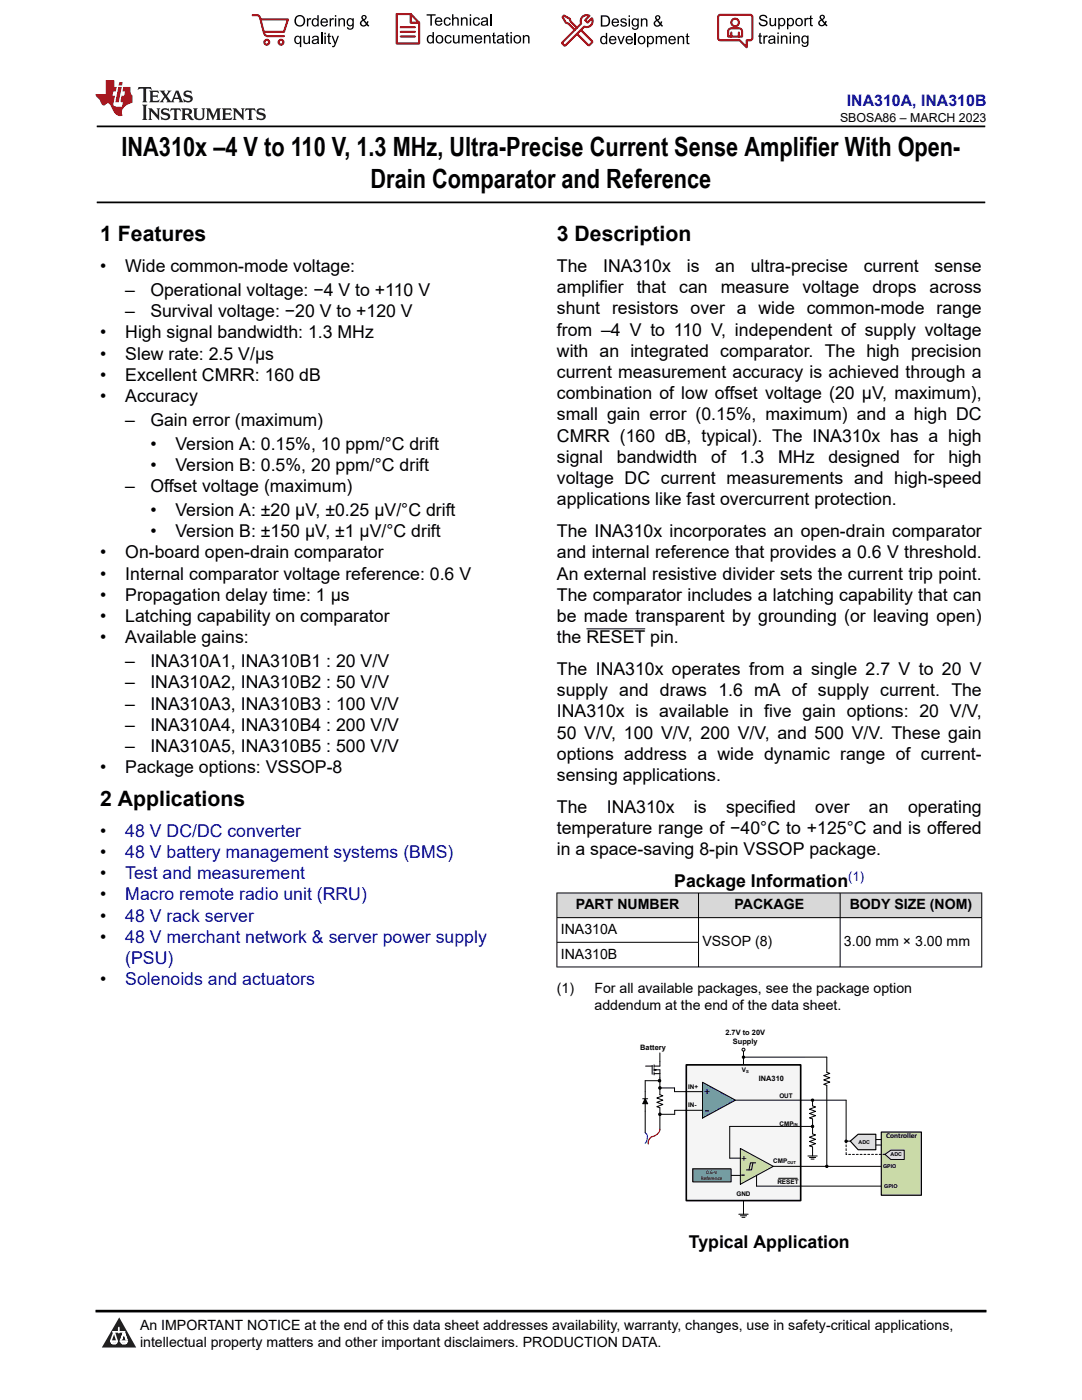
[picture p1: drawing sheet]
<svg xmlns="http://www.w3.org/2000/svg" width="216mm" height="279mm" viewBox="0 0 216 279" stroke-linecap="round" stroke-linejoin="round" font-family="sans-serif">
<path d="M19.3 25.2h177.3M19.3 40.4h177.3" fill="none" stroke="#000" stroke-width=".35"/>
<path d="M117 125.5h11.8" fill="none" stroke="#000" stroke-width=".2"/>
<g fill="#d8d8d8">
<path d="M111.1 178.2h84.8v4.9h-84.8z" fill-rule="evenodd"/>
<path d="M111.2 178.3h28.1v4.8h-28.1z" fill-rule="evenodd"/>
<path d="M139.4 178.3h28.2v4.8h-28.2z" fill-rule="evenodd"/>
<path d="M167.7 178.3h28.1v4.8h-28.1z" fill-rule="evenodd"/>
</g>
<path d="M111.1 178.2h84.9M111.1 178.2v14.8M139.4 178.2v14.8M167.6 178.2v14.8M195.9 178.2v14.8M111.1 183.1h84.9M111.1 188.1h28.3M196 193h-84.9" fill="none" stroke="#000" stroke-width=".2"/>
<path d="M136.9 212.5h22.9v27.1h-22.9z" fill-rule="evenodd" fill="#f5f5f5"/>
<path d="M136.9 212.5h22.9v27.1h-22.9z" fill="none" stroke="#000" stroke-width=".33"/>
<path d="M136.8 217.9h3.4M146.8 219.6h13M162.1 219.6v1.1" fill="none" stroke="#000" stroke-width=".2"/>
<path d="M140.2 216l6.6 3.6-6.6 3.5z" fill="#00bacc"/>
<path d="M140.2 216l6.6 3.6-6.6 3.5zM136.8 221.6h3.4" fill="none" stroke="#000" stroke-width=".2"/>
<path d="M147.7 229.2l6.6 3.6-6.6 3.5z" fill="#cadaa8"/>
<g fill="none" stroke="#000" stroke-width=".2">
<path d="M134.6 217.9h2.2M148.4 209.8v2.7M162 219.4h.3v.3h-.3zM165 211h-16.6M134.6 221.6h2.2M145.9 234.6h1.8M147.7 229.2l6.6 3.6-6.6 3.5zM148.4 239.6v2.7M150.2 232.1l-.2 1.4h-1M150.8 232.1h-1.1l-.2 1.4M154.3 232.8h5.4M159.8 224.8h-14.2v6.3h2.1"/>
<path d="M162 224.6h.3v.4h-.3zM162.1 220.7l.6 .2-1.2 .5 1.2 .4-1.2 .4 1.2 .5-1.2 .4 .6 .2v3l.6 .2-1.2 .4 1.2 .5-1.2 .4 1.2 .4-1.2 .5 .6 .2M147.4 242.3h1.9M147.7 242.6h1.3M148.1 242.9h.6"/>
<circle cx="148.4" cy="209.5" r=".3"/>
</g>
<g fill="#000">
<path d="M162 219.4h.3v.3h-.3z" fill-rule="evenodd"/>
<path d="M162 224.6h.3v.4h-.3z" fill-rule="evenodd"/>
</g>
<path d="M138.2 233.3h7.7v2.6h-7.7z" fill-rule="evenodd" fill="#64c191"/>
<path d="M148.2 210.8h.3v.4h-.3zM159.8 219.6h9M165 211v3l.6 .2-1.2 .5 1.2 .4-1.2 .4 1.2 .5-1.2 .4 .6 .2v16.2M138.2 233.3h7.7v2.6h-7.7zM151 234.6v2.1h29.1M159.7 232.8h20.4M159.8 224.8h2.3M161.2 230.7h1.9M161.5 231h1.3M161.8 231.3h.6M162.1 228.9v1.8M164.8 232.6h.3v.3h-.3z" fill="none" stroke="#000" stroke-width=".2"/>
<g fill="#000">
<path d="M148.2 210.8h.3v.4h-.3z" fill-rule="evenodd"/>
<path d="M164.8 232.6h.3v.3h-.3z" fill-rule="evenodd"/>
</g>
<path d="M175.8 225.9h8.1v12.6h-8.1z" fill-rule="evenodd" fill="#cadaa8"/>
<path d="M175.8 225.9h8.1v12.6h-8.1z" fill="none" stroke="#000" stroke-width=".23"/>
<path d="M168.8 230.4v-2.6M176.6 230.4h-7.8" fill="none" stroke="#000" stroke-width=".2" stroke-dasharray=".4 .4"/>
<path d="M168.7 227.6h.3v.3h-.3zM173.5 227.4h2.3M173.5 228.5h2.3" fill="none" stroke="#000" stroke-width=".2"/>
<path d="M168.7 227.6h.3v.3h-.3z" fill-rule="evenodd" fill="#000"/>
<path d="M176.6 230.4l1.2-.8h2.6v1.8h-2.6z" fill-rule="evenodd" fill="#e0e0e0"/>
<path d="M176.6 230.4l1.2-.8h2.6v1.8h-2.6z" fill="none" stroke="#000" stroke-width=".2"/>
<path d="M169.7 227.7l1.5-1.3h3.6v3.1h-3.6z" fill-rule="evenodd" fill="#e0e0e0"/>
<path d="M169.7 227.7l1.5-1.3h3.6v3.1h-3.6z" fill="none" stroke="#000" stroke-width=".23"/>
<path d="M170.8 227.3h3.4v1.1h-3.4z" fill-rule="evenodd" fill="#e0e0e0"/>
<g fill="none" stroke="#000" stroke-width=".2">
<path d="M128.2 219.3h1M128.7 219.3l.5 1h-1zM128.8 212.8h1.3M130.1 212.6v1.8M130.5 213.5h1.2v5l.6 .2-1.2 .4 1.2 .5-1.2 .4 1.2 .4-1.2 .5 .6 .2v4.3M130.5 212.5v.5M130.5 213.3v.5M130.5 214v.5M130.5 214.3h1.2M130.6 213.5l.3-.1v.2zM131.6 215.7h-2.9v10.3M131.7 217.1h2.9v.8"/>
<path d="M131.7 210.1v2.7h-1.2M168.8 219.6v8.1h.9M134.6 221.6v.8h-2.9M155.4 235.2h3.7"/>
</g>
<g fill="#000">
<path d="M130.6 213.5l.3-.1v.2zM128.7 219.3l.5 1h-1z"/>
<path d="M131.4 215.5h.4v.3h-.4z" fill-rule="evenodd"/>
<path d="M131.5 217h.4v.3h-.4z" fill-rule="evenodd"/>
<path d="M131.5 222.2h.3v.3h-.3z" fill-rule="evenodd"/>
</g>
<path d="M131.4 215.5h.4v.3h-.4zM131.5 217h.4v.3h-.4zM131.5 222.2h.3v.3h-.3z" fill="none" stroke="#000" stroke-width=".23"/>
<path d="M128.7 226a1.41 1.41 0 0 1 0 2.2" fill="none" stroke="#0d2ee8" stroke-width=".23"/>
<path d="M131.7 225.4a2.11 2.11 0 0 1-1.7 1.5 1.4 1.4 0 0 0-.6 1.4" fill="none" stroke="#f00" stroke-width=".24"/>
<path d="M0 0h215.9v23.8h-215.9z" fill-rule="evenodd" fill="#fff"/>
<path d="M27.7 17.4l-.2 .6 .5-.3h.6v.1v2.2l-.2 .4h1l-.2-.4v-2.2v-.1h.5l.5 .3-.1-.6zM29.8 18.1l.2 .4v1.5l-.2 .4h1.9l.1-.6a1.08 1.08 0 0 1-1.3 .2v-.7h.6l.4 .2v-.6l-.4 .2h-.6v-.6l.2-.1a1 1 0 0 1 1 .2l-.1-.5zM31.8 18.1l1 1.1-1 1.2h.9l-.2-.2 .4-.7 .5 .7-.2 .2h1.6l-.2-.2 .1-.4h1l.1 .4-.1 .2h.9l-.2-.3-.8-2h-.5l-1 2.2-.8-1.1 .9-1.1h-.8l.2 .2-.5 .7-.3-.7 .1-.2zM35.2 18.5l.4 1h-.8zM36.8 18.2a.65 .65 0 0 0-.2 .7 .65 .65 0 0 0 .6 .5l.7 .2 .1 .2a.79 .79 0 0 1-.7 .4 .79 .79 0 0 1-.7-.5l.1 .7 .2-.1a.93 .93 0 0 0 1.1 .1 .93 .93 0 0 0 .4-1 1.46 1.46 0 0 0-1.2-.6l-.1-.3a1.09 1.09 0 0 1 1.2 .2l-.2-.6-.1 .1-.6-.2zM28.4 20.9l.2 .4v2.3l-.2 .3h1l-.2-.3v-2.3l.2-.4zM29.6 21.6l.2 .4v1.6l-.2 .3h.8l-.3-.3v-1.4l1.7 1.8v-2l.2-.4h-.8l.2 .2 .1 1.1-1.2-1.3zM32.3 21.8a.65 .65 0 0 0-.2 .7 .65 .65 0 0 0 .7 .4l.6 .2 .1 .2a.79 .79 0 0 1-.7 .4 .79 .79 0 0 1-.7-.5l.1 .7 .2-.1a.93 .93 0 0 0 1.1 .1 .93 .93 0 0 0 .4-.9 1.46 1.46 0 0 0-1.2-.6l-.1-.4a1.09 1.09 0 0 1 1.2 .2l-.2-.6-.1 .1-.6-.1zM34.1 21.6l-.1 .7a.63 .63 0 0 1 .7-.4l.1 1.7-.3 .3h1l-.2-.3v-1.7a.66 .66 0 0 1 .8 .4l-.1-.7zM36.2 21.6l.2 .4v1.6l-.2 .3h.9l-.2-.2v-.7h.5l.1 .2a.79 .79 0 0 0 1.2 .6l-1-.9a.61 .61 0 0 0 .6-.6 .61 .61 0 0 0-.5-.6zM36.9 21.9h.2a.47 .47 0 0 1 .5 .1 .47 .47 0 0 1 .1 .5l-.2 .2h-.6zM38.5 21.6l.2 .2a2.27 2.27 0 0 0 .4 2 1.04 1.04 0 0 0 1.7-.7v-1.3l.2-.2h-.8l.2 .4v1.1a.6 .6 0 0 1-.6 .6 .6 .6 0 0 1-.6-.6v-1.1l.3-.4zM41.1 21.6l.2 .4v1.6l-.2 .3h.7l-.2-.3v-1.5l.9 1.9 .8-1.9v1.5l-.2 .3h1l-.3-.3v-1.6l.3-.4h-.8l-.7 1.5-.7-1.5zM44.3 21.6l.2 .4v1.6l-.2 .3h1.9l.1-.5a1.09 1.09 0 0 1-1.3 .1v-.6h.6l.4 .1v-.6l-.4 .2h-.6v-.6l.2-.1a1.01 1.01 0 0 1 1 .3l-.1-.6zM46.4 21.6l.3 .4v1.6l-.3 .3h.8l-.2-.3v-1.4l1.6 1.8v-2l.2-.4h-.7l.2 .2v1.1l-1.2-1.3zM49 21.6l-.1 .7a.63 .63 0 0 1 .8-.4v1.7l-.3 .3h1l-.2-.3v-1.7a.66 .66 0 0 1 .8 .4l-.1-.7zM51.4 21.8a.65 .65 0 0 0-.2 .7 .65 .65 0 0 0 .6 .4l.6 .2 .2 .2a.79 .79 0 0 1-.8 .4 .79 .79 0 0 1-.6-.5l.1 .7 .2-.1a.93 .93 0 0 0 1 .1 .93 .93 0 0 0 .5-.9 1.46 1.46 0 0 0-1.3-.6l-.1-.4a1.09 1.09 0 0 1 1.3 .2l-.2-.6-.2 .1-.5-.1z" fill="#231f20"/>
<path d="M21.1 16v2.8h-2.1l.1 .3 .9 1a.95 .95 0 0 0 .9 .9 .59 .59 0 0 1 .6-.4 .59 .59 0 0 1 .5 .4l.4 .8a1.59 1.59 0 0 0 2.1 1.3 1.61 1.61 0 0 1 1-2.2l1-.4-.1-1.5a1.59 1.59 0 0 1-.4-1.6h-1.4l-.2 .9h.5l-.1 .8h-.5l-.2 1v.2l.4 .1-.2 .9h-.6a.73 .73 0 0 1-1.1-.7l.3-1.5h-.5l.2-.8h.5l.2-.9h-.5v-1.4zM23.6 17.4l-.6 3h.7l.6-3zM23.8 16.4l-.1 .7h.7l.1-.7z" fill="#ed1c24"/>
<g fill="#000">
<path d="M58.7 4.2a1.15 1.15 0 0 1 2.3 0 1.15 1.15 0 0 1-2.3 0zM59.3 3.5a.89 .89 0 0 0-.2 1.1 .89 .89 0 0 0 1.1 .4 .88 .88 0 0 0 .3-1.3 .88 .88 0 0 0-1.2-.2z" fill-rule="evenodd"/>
<path d="M58.9 7.3l.5-.2 .5 .3v-.3h.2v2.3h-.3v-.8a.74 .74 0 0 1-.9 0 .74 .74 0 0 1-.2-1zM59.1 7.5a.57 .57 0 0 0-.1 .7 .57 .57 0 0 0 .7 .2 .57 .57 0 0 0 .2-.7 .57 .57 0 0 0-.8-.2z" fill-rule="evenodd"/>
<path d="M61.2 3.6h.3v.3l.2-.2 .3-.1 .1 .1-.1 .3a.36 .36 0 0 0-.4 0 .36 .36 0 0 0-.1 .4v.9h-.3z" fill-rule="evenodd"/>
<path d="M60.5 7.1h.3v.9a.41 .41 0 0 0 .4 .6 .41 .41 0 0 0 .4-.6v-.9h.3v1.7h-.3v-.3a.58 .58 0 0 1-.7 .3 .58 .58 0 0 1-.4-.6z" fill-rule="evenodd"/>
<path d="M62.4 3.8l.5-.2 .4 .2v-.8h.3v2.3h-.3v-.2a.75 .75 0 0 1-1-.1 .75 .75 0 0 1 0-1zM62.6 4a.57 .57 0 0 0-.1 .7 .57 .57 0 0 0 .7 .2 .57 .57 0 0 0 .1-.7 .57 .57 0 0 0-.7-.2z" fill-rule="evenodd"/>
<path d="M62.4 7.3a.74 .74 0 0 1 .9-.1 .74 .74 0 0 1 .3 .9l.1 .7h-.3v-.2a.57 .57 0 0 1-.9 .2 .57 .57 0 0 1-.1-.8l.9-.3a.41 .41 0 0 0-.3-.4 .41 .41 0 0 0-.5 .4l-.3-.1zM62.6 8.2a.35 .35 0 0 0 .1 .5 .35 .35 0 0 0 .5-.3l.1-.4z" fill-rule="evenodd"/>
<path d="M64.7 6.5h.3v.3h-.3zM64.7 7.1h.3v1.7h-.3z" fill-rule="evenodd"/>
<path d="M64.2 3.8a.76 .76 0 0 1 .9-.1 .76 .76 0 0 1 .3 .8h-1.2a.47 .47 0 0 0 .4 .6 .47 .47 0 0 0 .5-.4l.3 .1a.82 .82 0 0 1-1.2 .3 .82 .82 0 0 1 0-1.3zM64.4 4l-.2 .3h.9l-.2-.4z" fill-rule="evenodd"/>
<path d="M65.8 3.6h.2v.3l.2-.2 .3-.1 .2 .1-.1 .3a.36 .36 0 0 0-.5 0 .36 .36 0 0 0 0 .4v.9h-.3z" fill-rule="evenodd"/>
<path d="M65.5 6.7l.3-.1v.5h.2v.3h-.2v.9v.2h.2l.1 .3a.41 .41 0 0 1-.5-.1 .41 .41 0 0 1-.1-.4v-.9h-.2v-.3h.2z" fill-rule="evenodd"/>
<path d="M66.1 7.1h.3l.5 1.4 .5-1.4h.2l-.6 1.7a.57 .57 0 0 1-.7 .6v-.3a.37 .37 0 0 0 .5-.3z" fill-rule="evenodd"/>
<path d="M66.8 3h.3v.3h-.3zM66.8 3.6h.3v1.7h-.3z" fill-rule="evenodd"/>
<path d="M67.5 3.6h.3v.3a.58 .58 0 0 1 .7-.3 .58 .58 0 0 1 .3 .7v1h-.2v-1a.4 .4 0 0 0-.5-.5 .4 .4 0 0 0-.3 .6v.9h-.3z" fill-rule="evenodd"/>
<path d="M69.3 3.8l.6-.2 .4 .2v-.2h.3v1.5a.71 .71 0 0 1-.5 .8 .71 .71 0 0 1-.9-.5h.3a.46 .46 0 0 0 .6 .3 .46 .46 0 0 0 .2-.6 .78 .78 0 0 1-1.1-.2 .78 .78 0 0 1 .1-1.1zM69.6 4a.53 .53 0 0 0-.1 .8 .53 .53 0 0 0 .8 0 .54 .54 0 0 0 0-.7 .54 .54 0 0 0-.7-.1z" fill-rule="evenodd"/>
<path d="M72.2 3.1a.53 .53 0 0 1 .9 .1 .53 .53 0 0 1-.4 .8l.5 .5 .1-.3 .2 .1-.2 .5 .4 .3-.2 .2-.3-.3a.71 .71 0 0 1-1.2 .1 .71 .71 0 0 1 .3-1.1l-.2-.5zM72.3 3.5a.3 .3 0 0 0 .6 0 .3 .3 0 0 0-.6 0zM72.3 4.3a.45 .45 0 0 0 0 .7 .45 .45 0 0 0 .7-.2l-.5-.6z" fill-rule="evenodd"/>
<path d="M85.1 2.8h1.8v.3h-.7v2h-.3v-2h-.8z" fill-rule="evenodd"/>
<path d="M85.3 7.2l.6-.2 .4 .2v-.8h.3v2.3h-.3v-.2a.76 .76 0 0 1-1-.1 .76 .76 0 0 1-.1-1zM85.6 7.4a.58 .58 0 0 0-.1 .7 .58 .58 0 0 0 .7 .2 .58 .58 0 0 0 .1-.7 .58 .58 0 0 0-.7-.2z" fill-rule="evenodd"/>
<path d="M87.2 7.2a.81 .81 0 0 1 1.1 .1 .81 .81 0 0 1-.1 1.2 .81 .81 0 0 1-1.2-.2v-.7zM87.3 7.4a.57 .57 0 0 0 0 .8 .57 .57 0 0 0 .8 0 .57 .57 0 0 0 0-.7 .57 .57 0 0 0-.8-.1z" fill-rule="evenodd"/>
<path d="M87 3.7a.77 .77 0 0 1 .9-.2 .77 .77 0 0 1 .4 .9h-1.3a.48 .48 0 0 0 .4 .5 .48 .48 0 0 0 .6-.3h.3a.83 .83 0 0 1-1.3 .4 .83 .83 0 0 1 0-1.3zM87.2 3.8l-.1 .3h.9l-.3-.4z" fill-rule="evenodd"/>
<path d="M88.7 3.7a.7 .7 0 0 1 1.2 .3h-.2a.45 .45 0 0 0-.6-.3 .45 .45 0 0 0-.3 .6 .45 .45 0 0 0 .3 .6 .45 .45 0 0 0 .6-.4l.3 .1a.76 .76 0 0 1-1.1 .5 .76 .76 0 0 1-.3-1.1z" fill-rule="evenodd"/>
<path d="M88.9 7.2a.7 .7 0 0 1 1.2 .3h-.3a.45 .45 0 0 0-.5-.3 .45 .45 0 0 0-.3 .6 .45 .45 0 0 0 .3 .6 .45 .45 0 0 0 .6-.3h.2a.76 .76 0 0 1-1 .5 .76 .76 0 0 1-.3-1.1z" fill-rule="evenodd"/>
<path d="M90.2 2.8h.3v.9a.59 .59 0 0 1 .7-.2 .59 .59 0 0 1 .3 .6v1h-.2v-1a.4 .4 0 0 0-.5-.4 .4 .4 0 0 0-.3 .5v.9h-.3z" fill-rule="evenodd"/>
<path d="M90.4 7h.3v.9a.41 .41 0 0 0 .4 .6 .41 .41 0 0 0 .3-.6v-.9h.3v1.7h-.2v-.3a.58 .58 0 0 1-.7 .3 .58 .58 0 0 1-.4-.7z" fill-rule="evenodd"/>
<path d="M92 3.5h.2v.2a.59 .59 0 0 1 .7-.3 .59 .59 0 0 1 .4 .7v1h-.3v-1a.41 .41 0 0 0-.4-.4 .41 .41 0 0 0-.4 .5v.9h-.2z" fill-rule="evenodd"/>
<path d="M92.1 7h.3v.3a.56 .56 0 0 1 1 0 .54 .54 0 0 1 .6-.3 .54 .54 0 0 1 .4 .5v1.2h-.3v-1.1a.34 .34 0 0 0-.3-.4 .34 .34 0 0 0-.4 .3v1.2h-.3v-1.1a.38 .38 0 0 0-.5-.3 .38 .38 0 0 0-.2 .5v.9h-.3z" fill-rule="evenodd"/>
<path d="M93.7 2.8h.3v.4h-.3zM93.7 3.5h.3v1.6h-.3z" fill-rule="evenodd"/>
<path d="M94.6 3.7a.7 .7 0 0 1 1.2 .3h-.3a.45 .45 0 0 0-.6-.3 .45 .45 0 0 0-.3 .6 .45 .45 0 0 0 .4 .6 .45 .45 0 0 0 .5-.4l.3 .1a.76 .76 0 0 1-1 .5 .76 .76 0 0 1-.4-1.1z" fill-rule="evenodd"/>
<path d="M94.9 7.2a.77 .77 0 0 1 .9-.1 .77 .77 0 0 1 .4 .8h-1.2a.48 .48 0 0 0 .3 .6 .48 .48 0 0 0 .6-.4l.3 .1a.83 .83 0 0 1-1.3 .3 .83 .83 0 0 1 0-1.3zM95.1 7.3l-.1 .4h.9l-.2-.4z" fill-rule="evenodd"/>
<path d="M96.6 7h.2v.3a.59 .59 0 0 1 .7-.3 .59 .59 0 0 1 .4 .7v1h-.3v-1a.41 .41 0 0 0-.4-.5 .41 .41 0 0 0-.4 .6v.9h-.2z" fill-rule="evenodd"/>
<path d="M96.1 3.7a.74 .74 0 0 1 1-.2 .74 .74 0 0 1 .3 .9v.7h-.2l-.1-.2a.59 .59 0 0 1-.8 .3 .59 .59 0 0 1-.2-.8l1-.3a.42 .42 0 0 0-.4-.5 .42 .42 0 0 0-.4 .4l-.3-.1zM96.3 4.5a.36 .36 0 0 0 .2 .5 .36 .36 0 0 0 .5-.2l.1-.5z" fill-rule="evenodd"/>
<path d="M98.4 6.6l.3-.2v.6h.2v.2h-.2v1v.2h.2l.1 .3a.41 .41 0 0 1-.5-.1 .41 .41 0 0 1-.1-.4v-1h-.2v-.2h.2z" fill-rule="evenodd"/>
<path d="M99.3 7.2a.74 .74 0 0 1 1-.2 .74 .74 0 0 1 .2 1l.1 .7h-.3v-.2a.59 .59 0 0 1-.8 .2 .59 .59 0 0 1-.3-.8l1.1-.3a.42 .42 0 0 0-.4-.4 .42 .42 0 0 0-.5 .3h-.2zM99.5 8a.36 .36 0 0 0 .2 .5 .36 .36 0 0 0 .4-.2l.2-.5z" fill-rule="evenodd"/>
<path d="M101 6.6l.3-.2v.6h.3v.2h-.3v1l.1 .2h.2v.3a.41 .41 0 0 1-.4-.1 .41 .41 0 0 1-.2-.4v-1h-.2v-.2h.2z" fill-rule="evenodd"/>
<path d="M101.9 6.4h.2v.3h-.2zM101.9 7h.2v1.7h-.2z" fill-rule="evenodd"/>
<path d="M102.7 7.2a.81 .81 0 0 1 1.1 .1 .81 .81 0 0 1-.1 1.2 .81 .81 0 0 1-1.2-.2v-.7zM102.9 7.4a.57 .57 0 0 0-.1 .8 .57 .57 0 0 0 .9 0 .57 .57 0 0 0-.1-.7 .57 .57 0 0 0-.7-.1z" fill-rule="evenodd"/>
<path d="M104.3 7h.3v.3a.59 .59 0 0 1 .7-.3 .59 .59 0 0 1 .4 .7v1h-.3v-1a.41 .41 0 0 0-.5-.5 .41 .41 0 0 0-.3 .6v.9h-.3z" fill-rule="evenodd"/>
<path d="M119.9 3.1h.8a1.12 1.12 0 0 1 1 1.1 1.12 1.12 0 0 1-1 1.1h-.8zM120.2 3.3v1.7h.5a.86 .86 0 0 0 .8-.8 .86 .86 0 0 0-.8-.9z" fill-rule="evenodd"/>
<path d="M119.9 7.4l.5-.3 .5 .3v-.8h.3v2.2h-.3v-.2a.75 .75 0 0 1-1 0 .75 .75 0 0 1-.1-1zM120.2 7.5a.57 .57 0 0 0-.2 .8 .57 .57 0 0 0 .8 .2 .57 .57 0 0 0 .1-.8 .57 .57 0 0 0-.7-.2z" fill-rule="evenodd"/>
<path d="M121.7 7.4a.76 .76 0 0 1 .9-.2 .76 .76 0 0 1 .4 .9h-1.2a.47 .47 0 0 0 .3 .5 .47 .47 0 0 0 .6-.3h.3a.82 .82 0 0 1-1.3 .4 .82 .82 0 0 1 0-1.3zM121.9 7.5l-.1 .3h.9l-.2-.4z" fill-rule="evenodd"/>
<path d="M122.2 3.9a.76 .76 0 0 1 .9-.2 .76 .76 0 0 1 .4 .9h-1.2a.47 .47 0 0 0 .4 .5 .47 .47 0 0 0 .5-.3h.3a.82 .82 0 0 1-1.2 .4 .82 .82 0 0 1-.1-1.3zM122.5 4l-.2 .3h.9l-.2-.4z" fill-rule="evenodd"/>
<path d="M123.9 3.8a.71 .71 0 0 1 1.1 .3h-.2a.32 .32 0 0 0-.4-.3 .32 .32 0 0 0-.3 .4h.1a.75 .75 0 0 1 .9 .8 .72 .72 0 0 1-.7 .3 .72 .72 0 0 1-.6-.5h.2a.36 .36 0 0 0 .4 .4 .36 .36 0 0 0 .3-.5 .8 .8 0 0 1-.9-.7z" fill-rule="evenodd"/>
<path d="M123.2 7.2h.3l.4 1.3 .5-1.3h.3l-.6 1.6h-.3z" fill-rule="evenodd"/>
<path d="M125.4 3.1h.3v.3h-.3zM125.4 3.7h.3v1.6h-.3z" fill-rule="evenodd"/>
<path d="M125 7.4a.76 .76 0 0 1 .9-.2 .76 .76 0 0 1 .4 .9h-1.2a.47 .47 0 0 0 .4 .5 .47 .47 0 0 0 .5-.3h.3a.82 .82 0 0 1-1.2 .4 .82 .82 0 0 1-.1-1.3zM125.3 7.5l-.2 .3h.9l-.2-.4z" fill-rule="evenodd"/>
<path d="M126.2 3.9l.5-.3 .5 .3v-.2h.3v1.4a.71 .71 0 0 1-.6 .8 .71 .71 0 0 1-.8-.5l.2 .1a.46 .46 0 0 0 .7 .2 .46 .46 0 0 0 .2-.6 .78 .78 0 0 1-1.1-.1 .78 .78 0 0 1 .1-1.1zM126.4 4a.53 .53 0 0 0 0 .8 .53 .53 0 0 0 .7 0 .54 .54 0 0 0 0-.7 .54 .54 0 0 0-.7-.1z" fill-rule="evenodd"/>
<path d="M127.5 7.3a.8 .8 0 0 1 1.1 .2 .8 .8 0 0 1-.1 1.1 .8 .8 0 0 1-1.2-.1v-.8zM127.7 7.5a.56 .56 0 0 0-.1 .9 .56 .56 0 0 0 .8-.1 .56 .56 0 0 0 0-.7 .56 .56 0 0 0-.7-.1z" fill-rule="evenodd"/>
<path d="M127.9 3.7h.2v.2a.58 .58 0 0 1 .7-.2 .58 .58 0 0 1 .4 .6v1h-.3v-1a.4 .4 0 0 0-.4-.4 .4 .4 0 0 0-.3 .5v.9h-.3z" fill-rule="evenodd"/>
<path d="M129.1 7.2h.2v.2a.72 .72 0 0 1 1-.1 .72 .72 0 0 1 .2 1 .64 .64 0 0 1-.5 .5 .64 .64 0 0 1-.6-.2v.8h-.3zM129.5 7.5a.56 .56 0 0 0-.1 .8 .56 .56 0 0 0 .7 .2 .56 .56 0 0 0 .1-.8 .56 .56 0 0 0-.7-.2z" fill-rule="evenodd"/>
<path d="M130.8 7.2h.3v.2a.55 .55 0 0 1 .9 0 .53 .53 0 0 1 .7-.3 .53 .53 0 0 1 .4 .6v1.1h-.3v-1a.34 .34 0 0 0-.3-.4 .34 .34 0 0 0-.4 .3v1.1h-.3v-1a.37 .37 0 0 0-.5-.4 .37 .37 0 0 0-.2 .6v.8h-.3z" fill-rule="evenodd"/>
<path d="M130.9 3.2a.53 .53 0 0 1 .8 .1 .53 .53 0 0 1-.3 .8l.4 .5 .1-.4 .3 .1-.2 .5 .3 .3-.2 .3-.3-.4a.71 .71 0 0 1-1.2 .1 .71 .71 0 0 1 .4-1.1l-.3-.5zM130.9 3.6a.3 .3 0 0 0 .6 0 .3 .3 0 0 0-.6 0zM130.9 4.3a.45 .45 0 0 0 0 .7 .45 .45 0 0 0 .7-.2l-.5-.6z" fill-rule="evenodd"/>
<path d="M133.6 7.4a.76 .76 0 0 1 .9-.2 .76 .76 0 0 1 .4 .9h-1.3a.47 .47 0 0 0 .4 .5 .47 .47 0 0 0 .6-.3h.3a.82 .82 0 0 1-1.3 .4 .82 .82 0 0 1 0-1.3zM133.8 7.5l-.1 .3h.9l-.3-.4z" fill-rule="evenodd"/>
<path d="M135.2 7.2h.3v.2a.58 .58 0 0 1 .7-.2 .58 .58 0 0 1 .3 .6v1h-.3v-1a.4 .4 0 0 0-.4-.4 .4 .4 0 0 0-.3 .5v.9h-.3z" fill-rule="evenodd"/>
<path d="M137 6.8l.3-.2v.6h.2v.2h-.2v1v.2h.2l.1 .2a.41 .41 0 0 1-.5 0 .41 .41 0 0 1-.1-.5v-.9h-.2v-.2h.2z" fill-rule="evenodd"/>
<path d="M151.7 3.1a.88 .88 0 0 1 1.4 .5h-.3a.49 .49 0 0 0-.5-.5 .49 .49 0 0 0-.4 .6v.1a1.06 1.06 0 0 1 1.3 1 .95 .95 0 0 1-1 .4 .95 .95 0 0 1-.8-.7h.3a.58 .58 0 0 0 .6 .5 .58 .58 0 0 0 .5-.6l-.2-.1a.95 .95 0 0 1-1.1-.9z" fill-rule="evenodd"/>
<path d="M151.5 6.7l.3-.2v.6h.3v.2h-.3v1v.2h.3v.2a.41 .41 0 0 1-.5 0 .41 .41 0 0 1-.1-.5v-.9h-.2v-.2h.2z" fill-rule="evenodd"/>
<path d="M152.3 7.1h.3v.2l.1-.2h.4h.1l-.1 .3a.36 .36 0 0 0-.4 0 .36 .36 0 0 0-.1 .5v.8h-.3z" fill-rule="evenodd"/>
<path d="M153.4 7.3a.74 .74 0 0 1 1-.2 .74 .74 0 0 1 .3 .9l.1 .7h-.3l-.1-.2a.57 .57 0 0 1-.8 .3 .57 .57 0 0 1-.1-.9l.9-.2a.41 .41 0 0 0-.4-.4 .41 .41 0 0 0-.4 .3h-.3zM153.7 8.1a.35 .35 0 0 0 .1 .5 .35 .35 0 0 0 .5-.2l.1-.5z" fill-rule="evenodd"/>
<path d="M153.5 3.6h.3v.9a.41 .41 0 0 0 .4 .5 .41 .41 0 0 0 .4-.5v-.9h.3v1.6h-.3v-.2a.58 .58 0 0 1-.7 .2 .58 .58 0 0 1-.4-.6z" fill-rule="evenodd"/>
<path d="M155.1 6.5h.3v.3h-.3zM155.1 7.1h.3v1.6h-.3z" fill-rule="evenodd"/>
<path d="M155.3 3.6h.2v.2a.72 .72 0 0 1 1-.1 .72 .72 0 0 1 .2 1 .64 .64 0 0 1-.5 .5 .64 .64 0 0 1-.6-.2v.8h-.3zM155.7 3.9a.56 .56 0 0 0-.2 .8 .56 .56 0 0 0 .8 .2 .56 .56 0 0 0 .1-.8 .56 .56 0 0 0-.7-.2z" fill-rule="evenodd"/>
<path d="M155.8 7.1h.3v.2a.58 .58 0 0 1 .7-.2 .58 .58 0 0 1 .3 .6v1h-.2v-1a.4 .4 0 0 0-.5-.4 .4 .4 0 0 0-.3 .5v.9h-.3z" fill-rule="evenodd"/>
<path d="M157 3.6h.3v.2a.72 .72 0 0 1 1-.1 .72 .72 0 0 1 .1 1 .64 .64 0 0 1-.4 .5 .64 .64 0 0 1-.7-.2v.8h-.3zM157.4 3.9a.56 .56 0 0 0-.1 .8 .56 .56 0 0 0 .7 .2 .56 .56 0 0 0 .2-.8 .56 .56 0 0 0-.8-.2z" fill-rule="evenodd"/>
<path d="M157.6 6.5h.2v.3h-.2zM157.6 7.1h.2v1.6h-.2z" fill-rule="evenodd"/>
<path d="M158.3 7.1h.2v.2a.58 .58 0 0 1 .7-.2 .58 .58 0 0 1 .4 .6v1h-.3v-1a.4 .4 0 0 0-.4-.4 .4 .4 0 0 0-.4 .5v.9h-.2z" fill-rule="evenodd"/>
<path d="M158.9 3.7a.8 .8 0 0 1 1.2 .2 .8 .8 0 0 1-.2 1.1 .8 .8 0 0 1-1.1-.1l-.1-.8zM159.1 3.9a.56 .56 0 0 0-.1 .9 .56 .56 0 0 0 .9 0 .56 .56 0 0 0-.1-.8 .56 .56 0 0 0-.7-.1z" fill-rule="evenodd"/>
<path d="M160.1 7.3l.5-.2 .5 .2v-.2h.2v1.4a.71 .71 0 0 1-.5 .9 .71 .71 0 0 1-.8-.5h.2a.46 .46 0 0 0 .6 .2 .46 .46 0 0 0 .2-.6 .78 .78 0 0 1-1-.1 .78 .78 0 0 1 .1-1.1zM160.3 7.4a.53 .53 0 0 0-.1 .8 .53 .53 0 0 0 .8 0 .54 .54 0 0 0 0-.7 .54 .54 0 0 0-.7-.1z" fill-rule="evenodd"/>
<path d="M160.5 3.6h.3v.2l.1-.2h.4h.1l-.1 .3a.36 .36 0 0 0-.4 0 .36 .36 0 0 0-.1 .5v.8h-.3z" fill-rule="evenodd"/>
<path d="M161.6 3.2l.3-.2v.6h.3v.2h-.3v1l.1 .2h.2v.2a.41 .41 0 0 1-.4 0 .41 .41 0 0 1-.2-.5v-.9h-.2v-.2h.2z" fill-rule="evenodd"/>
<path d="M163.7 3.1a.53 .53 0 0 1 .8 .1 .53 .53 0 0 1-.3 .8l.4 .5 .1-.3h.3l-.2 .5 .3 .3-.2 .3-.3-.3a.71 .71 0 0 1-1.2 .1 .71 .71 0 0 1 .4-1.2l-.3-.5zM163.8 3.5a.3 .3 0 0 0 .6 0 .3 .3 0 0 0-.6 0zM163.7 4.2a.45 .45 0 0 0 0 .8 .45 .45 0 0 0 .7-.3l-.5-.6z" fill-rule="evenodd"/>
</g>
<path d="M64.2 6.5v2.3M97.9 2.8v2.3M126.8 6.6v2.2" fill="none" stroke="#000" stroke-width=".28"/>
<g fill="none" stroke="#de0000" stroke-width=".42">
<path d="M50.4 3l1.1 .1a1.4 1.4 0 0 1 .6 1.2l.6 2.5a.95 .95 0 0 0 1.2 .4h2.8M52 3.9h5.5l-.8 2.4h-4M79.1 2.8h2.8v1.7h1.7v4.2h-4.5zM80 6.4h2.8M80 5.4h2.8M80 7.3h2.8M82 2.8l1.6 1.7M115.1 5.5l-1.2-1.2-.2-.5-1.2-.7-.3 .3 .7 1.1 .5 .2 1.3 1.3M115.9 6l2.2 2.2v.3l-.5 .5h-.3l-2.2-2.2zM115.9 6l.7-.7a1.19 1.19 0 0 0 1.3-.3 1.19 1.19 0 0 0 .2-1.4l-.8 .9-.5-.5 .8-.8a1.19 1.19 0 0 0-1.3 .1 1.19 1.19 0 0 0-.3 1.4l-3.8 3.7v.3l.3 .3h.3l2.3-2.2M143.3 3.2l.5-.2h5.9l.4 .2v4.4l-.2 .4-.9 .1v1.3l-1.4-1.3h-3.8l-.5-.3zM145.5 5.8l.4-.1h1.6a.61 .61 0 0 1 .6 .6v1h-2.8v-1z"/>
<path d="M145.9 6.5v.8M147.4 6.5v.8"/>
<circle cx="53.2" cy="8.4" r=".49"/>
<circle cx="56.1" cy="8.4" r=".49"/>
<circle cx="146.7" cy="4.5" r=".75"/>
</g>
<path d="M0 261.4h215.9v18h-215.9z" fill-rule="evenodd" fill="#fff"/>
<path d="M23.8 262.9l3.4 6h-6.9z" fill="#231f20"/>
<path d="M22.1 267.7h1.3l-.4 .5h-.3a.55 .55 0 0 1-.6-.5z" fill-rule="evenodd" fill="#fff"/>
<path d="M22.1 267.7h1.3l-.4 .5h-.3a.55 .55 0 0 1-.6-.5z" fill="none" stroke="#231f20" stroke-width=".34"/>
<path d="M22.1 267.7h1.3l-.4 .5h-.5zM22.6 265.8h.1M22.6 265.8h2.3zM23.7 265.9h.1M23.7 264.9v1zM24 267.7h.1" fill="none" stroke="#fff" stroke-width=".34"/>
<path d="M24.7 265.8l-.7 1.9z" fill="#fff"/>
<path d="M24.7 265.8l-.7 1.9z" fill="none" stroke="#fff" stroke-width=".34"/>
<path d="M24.7 265.8l.7 1.9z" fill="#fff"/>
<path d="M22.8 265.8l-.7 1.9zM22.8 265.8l.6 1.9zM24.7 265.8l.7 1.9zM25.3 267.7h.1" fill="none" stroke="#fff" stroke-width=".34"/>
<path d="M24.1 267.7h1.3a.65 .65 0 0 1-.6 .5 .65 .65 0 0 1-.7-.5z" fill-rule="evenodd" fill="#fff"/>
<path d="M24.1 267.7h1.3a.65 .65 0 0 1-.6 .5 .65 .65 0 0 1-.7-.5z" fill="none" stroke="#231f20" stroke-width=".34"/>
<path d="M24 267.7h.1M24.1 267.7h1.3l-.4 .5h-.5z" fill="none" stroke="#fff" stroke-width=".34"/>
<path d="M19 261.7h177.8" fill="none" stroke="#000" stroke-width=".53"/>
<g font-size="5.3">
<text x="24.2" y="31.2">INA310x –4 V to 110 V, 1.3 MHz, Ultra-Precise Current Sense Amplifier With Open-</text>
<text x="74" y="37.5">Drain Comparator and Reference</text>
</g>
<g font-size="4.2">
<text x="20" y="48.1">1 Features</text>
<text x="111.1" y="48.1">3 Description</text>
<text x="20" y="160.9">2 Applications</text>
</g>
<g font-size="3.5">
<text x="20" y="54.3">•</text>
<text x="25" y="54.3">Wide common-mode voltage:</text>
<text x="25" y="59">–</text>
<text x="30" y="59">Operational voltage: −4 V to +110 V</text>
<text x="111.1" y="58.5">amplifier</text>
<text x="111.1" y="54.3">The</text>
<text x="120.4" y="54.3">INA310x</text>
<text x="127" y="58.5">that</text>
<text x="135.5" y="58.5">can</text>
<text x="137" y="54.3">is</text>
<text x="142.7" y="54.3">an</text>
<text x="143.8" y="58.5">measure</text>
<text x="149.8" y="54.3">ultra-precise</text>
<text x="160.1" y="58.5">voltage</text>
<text x="172.4" y="54.3">current</text>
<text x="174.1" y="58.5">drops</text>
<text x="185.5" y="58.5">across</text>
<text x="186.5" y="54.3">sense</text>
<text x="25" y="63.3">–</text>
<text x="30" y="63.3">Survival voltage: −20 V to +120 V</text>
<text x="111.1" y="62.8">shunt resistors over a wide common-mode range</text>
<text x="20" y="67.5">•</text>
<text x="20" y="71.7">•</text>
<text x="25" y="67.5">High signal bandwidth: 1.3 MHz</text>
<text x="25" y="71.7">Slew rate: 2.5 V/µs</text>
<text x="111.1" y="67">from –4 V to 110 V, independent of supply voltage</text>
<text x="111.1" y="71.2">with an integrated comparator. The high precision</text>
<text x="20" y="76">•</text>
<text x="25" y="76">Excellent CMRR: 160 dB</text>
<text x="111.1" y="75.5">current measurement accuracy is achieved through a</text>
<text x="20" y="80.2">•</text>
<text x="25" y="80.2">Accuracy</text>
<text x="111.1" y="79.7">combination of low offset voltage (20 µV, maximum),</text>
<text x="111.1" y="83.9">small gain error (0.15%, maximum) and a high DC</text>
<text x="25" y="85">–</text>
<text x="30" y="85">Gain error (maximum)</text>
<text x="30" y="89.7">•</text>
<text x="35" y="89.7">Version A: 0.15%, 10 ppm/°C drift</text>
<text x="111.1" y="88.2">CMRR (160 dB, typical). The INA310x has a high</text>
<text x="30" y="94">•</text>
<text x="35" y="94">Version B: 0.5%, 20 ppm/°C drift</text>
<text x="111.1" y="92.4">signal</text>
<text x="123.1" y="92.4">bandwidth</text>
<text x="141.9" y="92.4">of</text>
<text x="147.6" y="92.4">1.3</text>
<text x="155.3" y="92.4">MHz</text>
<text x="165.3" y="92.4">designed</text>
<text x="182.4" y="92.4">for</text>
<text x="189.2" y="92.4">high</text>
<text x="25" y="98.2">–</text>
<text x="30" y="98.2">Offset voltage (maximum)</text>
<text x="111.1" y="100.9">applications like fast overcurrent protection.</text>
<text x="111.1" y="96.6">voltage DC current measurements and high-speed</text>
<text x="30" y="103">•</text>
<text x="30" y="107.2">•</text>
<text x="35" y="103">Version A: ±20 µV, ±0.25 µV/°C drift</text>
<text x="35" y="107.2">Version B: ±150 µV, ±1 µV/°C drift</text>
<text x="111.1" y="107.2">The INA310x incorporates an open-drain comparator</text>
<text x="20" y="111.4">•</text>
<text x="25" y="111.4">On-board open-drain comparator</text>
<text x="111.1" y="111.4">and internal reference that provides a 0.6 V threshold.</text>
<text x="20" y="115.7">•</text>
<text x="20" y="119.9">•</text>
<text x="25" y="115.7">Internal comparator voltage reference: 0.6 V</text>
<text x="25" y="119.9">Propagation delay time: 1 µs</text>
<text x="111.1" y="115.7">An external resistive divider sets the current trip point.</text>
<text x="111.1" y="119.9">The comparator includes a latching capability that can</text>
<text x="20" y="124.1">•</text>
<text x="25" y="124.1">Latching capability on comparator</text>
<text x="111.1" y="124.1">be made transparent by grounding (or leaving open)</text>
<text x="20" y="128.4">•</text>
<text x="25" y="128.4">Available gains:</text>
<text x="111.1" y="128.4">the RESET pin.</text>
<text x="25" y="133.1">–</text>
<text x="25" y="137.4">–</text>
<text x="30" y="133.1">INA310A1, INA310B1 : 20 V/V</text>
<text x="30" y="137.4">INA310A2, INA310B2 : 50 V/V</text>
<text x="111.1" y="134.7">The INA310x operates from a single 2.7 V to 20 V</text>
<text x="25" y="141.6">–</text>
<text x="30" y="141.6">INA310A3, INA310B3 : 100 V/V</text>
<text x="111.1" y="143.2">INA310x is available in five gain options: 20 V/V,</text>
<text x="111.1" y="139">supply and draws 1.6 mA of supply current. The</text>
<text x="25" y="145.8">–</text>
<text x="30" y="145.8">INA310A4, INA310B4 : 200 V/V</text>
<text x="111.1" y="147.4">50 V/V, 100 V/V, 200 V/V, and 500 V/V. These gain</text>
<text x="20" y="154.3">•</text>
<text x="25" y="150.1">–</text>
<text x="25" y="154.3">Package options: VSSOP-8</text>
<text x="30" y="150.1">INA310A5, INA310B5 : 500 V/V</text>
<text x="111.1" y="151.7">options address a wide dynamic range of current-</text>
<text x="111.1" y="155.9">sensing applications.</text>
<text x="20" y="167">•</text>
<text x="111.1" y="166.5">temperature range of −40°C to +125°C and is offered</text>
<text x="111.1" y="162.2">The</text>
<text x="121.1" y="162.2">INA310x</text>
<text x="138.5" y="162.2">is</text>
<text x="144.9" y="162.2">specified</text>
<text x="162.7" y="162.2">over</text>
<text x="173.4" y="162.2">an</text>
<text x="181.2" y="162.2">operating</text>
<text x="20" y="171.2">•</text>
<text x="111.1" y="170.7">in a space-saving 8-pin VSSOP package.</text>
<text x="20" y="175.5">•</text>
<text x="20" y="179.7">•</text>
<text x="134.5" y="177.1">Package Information</text>
<text x="20" y="183.9">•</text>
<text x="20" y="188.2">•</text>
<text x="20" y="196.6">•</text>
<text x="137.5" y="249.1">Typical Application</text>
</g>
<g font-size="3.5" fill="#00f">
<text x="25" y="167">48 V DC/DC converter</text>
<text x="25" y="171.2">48 V battery management systems (BMS)</text>
<text x="25" y="175.5">Test and measurement</text>
<text x="25" y="179.7">Macro remote radio unit (RRU)</text>
<text x="25" y="183.9">48 V rack server</text>
<text x="25" y="188.2">48 V merchant network &amp; server power supply</text>
<text x="25" y="192.4">(PSU)</text>
<text x="25" y="196.6">Solenoids and actuators</text>
</g>
<text font-size="3.2" fill="#00f" x="169" y="21.1">INA310A, INA310B</text>
<g font-size="2.8">
<text x="114.9" y="181.5">PART NUMBER</text>
<text x="146.6" y="181.5">PACKAGE</text>
<text x="169.5" y="181.5">BODY SIZE (NOM)</text>
<text x="111.9" y="186.4">INA310A</text>
<text x="111.9" y="191.3">INA310B</text>
<text x="140.2" y="188.9">VSSOP (8)</text>
<text x="168.4" y="188.9">3.00 mm × 3.00 mm</text>
<text x="111.1" y="198.1">(1)</text>
<text x="118.6" y="198.1">For all available packages, see the package option</text>
<text x="118.6" y="201.5">addendum at the end of the data sheet.</text>
<text x="27.9" y="265.5">An IMPORTANT NOTICE at the end of this data sheet addresses availability, warranty, changes, use in safety-critical applications,</text>
<text x="27.9" y="268.9">intellectual property matters and other important disclaimers. PRODUCTION DATA.</text>
</g>
<text font-size="2.6" fill="#00f" x="169.2" y="175.9">(1)</text>
<g font-size="2.5">
<text x="167.6" y="24.3">SBOSA86 – MARCH 2023</text>
<text x="140.7" y="222.3">-</text>
<text x="148.7" y="233.9" transform="rotate(-180 148.7 233.9)">-</text>
</g>
<g font-size="1.9">
<text x="140.6" y="218.5">+</text>
<text x="149" y="230.5" transform="rotate(-180 149 230.5)">+</text>
</g>
<g font-size="1.5">
<text x="127.8" y="209.6">Battery</text>
<text x="144.8" y="206.5">2.7V to 20V</text>
<text x="146.2" y="208.3">Supply</text>
<text x="151.4" y="215.6">INA310</text>
<text x="176.8" y="227.2">Controller</text>
</g>
<g font-size="1.3">
<text x="148" y="214">V</text>
<text x="137.3" y="220.8">IN-</text>
<text x="137.3" y="217.3">IN+</text>
<text x="155.5" y="219.1">OUT</text>
<text x="155.5" y="224.6">CMP</text>
<text x="154.3" y="232.1">CMP</text>
<text x="146.9" y="238.7">GND</text>
<text x="155.1" y="236.4">RESET</text>
</g>
<g font-size="1.1">
<text x="171.3" y="228.2">ADC</text>
<text x="176.2" y="233.1">GPIO</text>
<text x="177.7" y="230.8">ADC</text>
<text x="139.9" y="235.5">Reference</text>
<text x="140.9" y="234.3">0.6-V</text>
<text x="176.4" y="237.1">GPIO</text>
</g>
<g font-size=".8">
<text x="148.9" y="214.2">S</text>
<text x="158.4" y="224.8">IN</text>
<text x="157.1" y="232.3">OUT</text>
</g>
</svg>
